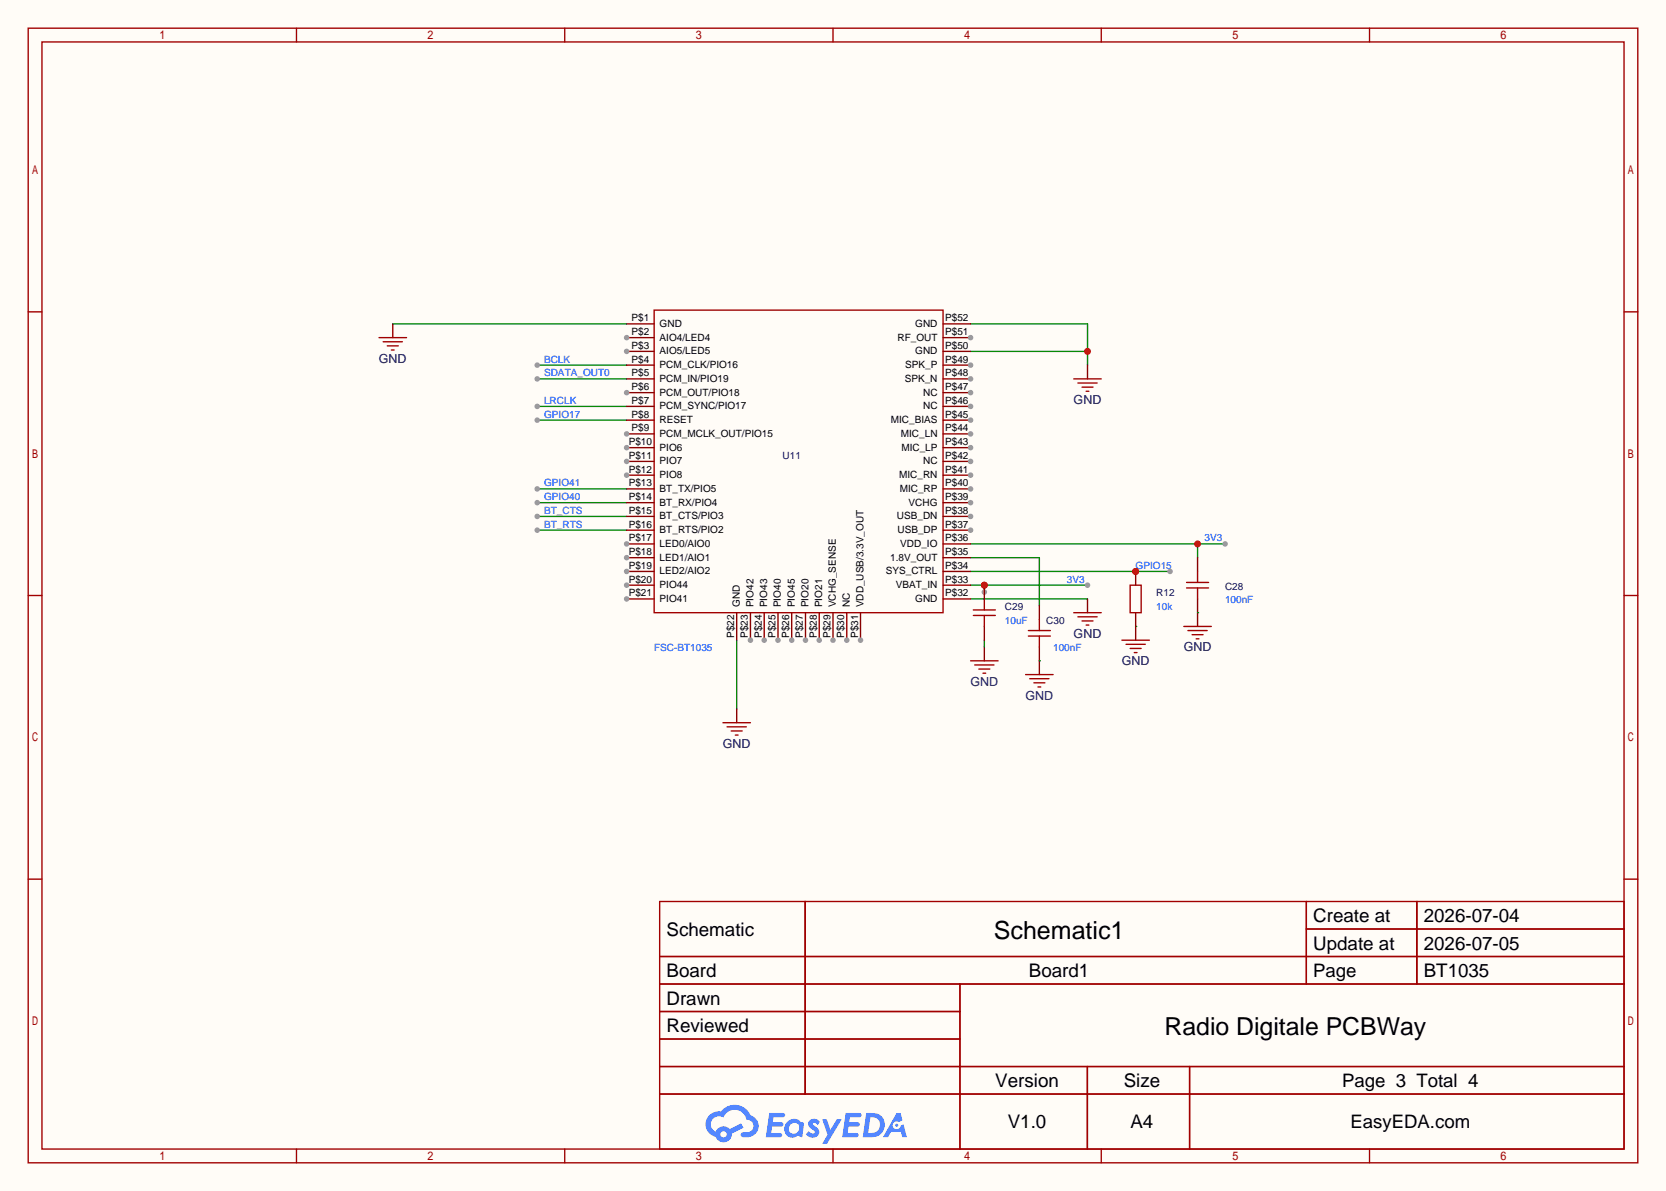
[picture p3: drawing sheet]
<svg xmlns="http://www.w3.org/2000/svg" width="308mm" height="220mm" viewBox="0 0 308 220" stroke-linecap="round" stroke-linejoin="round" font-family="sans-serif">
<path d="M0 0h307.6v220h-307.6z" fill="#fffcf7"/>
<g fill="none" stroke="#a10000" stroke-width=".25">
<path d="M5.2 5.2h297.2v209.6h-297.2zM7.7 7.7h292.1v204.5h-292.1zM54.7 5.2v2.5M104.3 5.2v2.5M153.8 5.2v2.5M203.3 5.2v2.5M252.9 5.2v2.5M5.2 57.6h2.5M299.8 57.6h2.6M5.2 110h2.5M299.8 110h2.6M5.2 162.4h2.5"/>
<path d="M121.8 166.5h178v45.7h-178zM121.8 176.7h178M148.7 166.5v35.6M241.2 166.5v15.2M241.2 171.6h58.6M261.6 166.5v15.2M299.8 162.4h2.6M121.8 181.7h178M121.8 186.8h55.4M121.8 197h178M121.8 191.9h55.4M177.2 181.7v30.5"/>
<path d="M200.8 197v15.2M219.6 197v15.2M54.7 212.2v2.6M104.3 212.2v2.6M121.8 202.1h178M153.8 212.2v2.6M203.3 212.2v2.6M252.9 212.2v2.6"/>
</g>
<g fill="#5487ff">
<path d="M149.5 206.9a1.3 1.3 0 0 1 1.9 .3l-.4 .6a.54 .54 0 0 0-1-.2l.2 .2a1.58 1.58 0 0 1 1 1.5 1.43 1.43 0 0 1-2.4 .2l.5-.6a.64 .64 0 0 0 .5 .5 .64 .64 0 0 0 .6-.3l-.1-.3a1.6 1.6 0 0 1-1.1-1.5z"/>
<path d="M151.8 206.7h.8l.7 2 1.2-2h.9l-2.7 4.5h-.9l1-1.6z"/>
<path d="M142 205.5h1.7a1.31 1.31 0 0 1 1.2 .2 .4 .4 0 0 1-.3 .6h-1.8l-.1 1h1.6a.4 .4 0 0 1 .3 .4 .4 .4 0 0 1-.4 .4h-1.6l-.2 1.2 .8-.1a1.23 1.23 0 0 1 1.2 .2 .39 .39 0 0 1-.4 .6h-2.6z"/>
<path d="M156.1 205.5h1.7a1.32 1.32 0 0 1 1.2 .2 .39 .39 0 0 1-.3 .6h-1.8l-.1 1h1.6a.4 .4 0 0 1 .4 .4 .4 .4 0 0 1-.5 .4h-1.6l-.2 1.1h.8a1.23 1.23 0 0 1 1.2 .2 .39 .39 0 0 1-.4 .6h-2.6z"/>
<path d="M165.5 205.6h.8l.3 1.3-.6 .3a.75 .75 0 0 0-1.1 .3 .75 .75 0 0 0 .5 1.1 .75 .75 0 0 0 .9-.7l.5-.3 .6 2.4h-.8l-.3-.9h-1.8l-.5 .9h-1z"/>
<path d="M159.9 205.6l-.6 4.4h1.4a2.27 2.27 0 0 0 2.7-2.3 2.27 2.27 0 0 0-2.7-2.1zM160.7 206.3a1.5 1.5 0 0 1 1.8 1.6 1.5 1.5 0 0 1-1.9 1.3h-.3z"/>
<path d="M145.4 207.2a1.62 1.62 0 0 0-.4 2.1 1.62 1.62 0 0 0 2 .6l.3-.2 .4 .2 .4 .1 .3-2.4-.1-.3-.5-.1a1.58 1.58 0 0 0-2.4 0zM146 207.7a.99 .99 0 0 1 1.6 .3 .99 .99 0 0 1-.9 1.4 .94 .94 0 0 1-1-.6 .94 .94 0 0 1 .3-1.1z"/>
<path d="M131 206a2.37 2.37 0 0 0 1.1 4 1.54 1.54 0 0 0 1.8 1 1.54 1.54 0 0 0 1.2-1.6l2.2-1.1-.5-.8-2.1 1a1.57 1.57 0 0 0-2.6 .5 1.5 1.5 0 0 1-.7-2.1 1.5 1.5 0 0 1 2.2-.5 2.23 2.23 0 0 1 2.3-1.4 2.23 2.23 0 0 1 2 1.8 1.16 1.16 0 0 1 1.2 1.1 1.16 1.16 0 0 1-1.1 1.2h-.7a.47 .47 0 0 0-.5 .4 .47 .47 0 0 0 .4 .5 2.23 2.23 0 0 0 2.2-.6 2.23 2.23 0 0 0 .5-2.3 2.16 2.16 0 0 0-1.3-1.1 3.2 3.2 0 0 0-5.5-.7l-1.1 .1zM133 209.5a.6 .6 0 0 1 1.2 0 .6 .6 0 0 1-1.2 0z"/>
<circle cx="165.6" cy="207.8" r=".28"/>
</g>
<path d="M99.2 67.4h16.5" fill="none" stroke="#008700" stroke-width=".25"/>
<circle cx="99.2" cy="67.4" r=".51" fill="#999"/>
<path d="M99.2 75.1h16.5" fill="none" stroke="#008700" stroke-width=".25"/>
<circle cx="99.2" cy="75.1" r=".51" fill="#999"/>
<path d="M99.2 70h16.5" fill="none" stroke="#008700" stroke-width=".25"/>
<circle cx="99.2" cy="70" r=".51" fill="#999"/>
<path d="M99.2 90.3h16.5" fill="none" stroke="#008700" stroke-width=".25"/>
<circle cx="99.2" cy="90.3" r=".51" fill="#999"/>
<path d="M99.2 92.8h16.5" fill="none" stroke="#008700" stroke-width=".25"/>
<circle cx="99.2" cy="92.8" r=".51" fill="#999"/>
<path d="M179.2 105.5h36.8" fill="none" stroke="#008700" stroke-width=".25"/>
<circle cx="209.7" cy="105.5" r=".63" fill="#c00"/>
<circle cx="216" cy="105.5" r=".51" fill="#999"/>
<path d="M179.2 108.1h21.6M181.7 108.1v1.2" fill="none" stroke="#008700" stroke-width=".25"/>
<circle cx="181.7" cy="108.1" r=".63" fill="#c00"/>
<g fill="#999">
<circle cx="200.8" cy="108.1" r=".51"/>
<circle cx="181.7" cy="109.3" r=".51"/>
</g>
<path d="M179.2 100.5h47M221.1 100.5v2.5" fill="none" stroke="#008700" stroke-width=".25"/>
<circle cx="221.1" cy="100.5" r=".63" fill="#c00"/>
<circle cx="226.2" cy="100.5" r=".51" fill="#999"/>
<path d="M72.5 59.8h43.2M179.2 59.8h21.6v7.6M179.2 64.9h21.6M136 118.2v12.7M179.2 110.6h21.6" fill="none" stroke="#008700" stroke-width=".25"/>
<circle cx="200.8" cy="64.9" r=".63" fill="#c00"/>
<path d="M72.5 59.8v2.6M200.8 67.4v2.6M200.8 110.6v2.6M209.7 115.7v2.5M221.1 113.2v2.5M136 130.9v2.6" fill="none" stroke="#870000" stroke-width=".25"/>
<g fill="none" stroke="#a10000" stroke-width=".25">
<path d="M70 62.4h5.1M70.7 63.1h3.6M71.5 63.9h2M72.3 64.6h.5M198.2 70h5.1M199 70.7h3.6M199.8 71.5h2M200.5 72.3h.5M198.2 113.2h5.1M199 113.9h3.6M199.8 114.7h2M200.5 115.4h.5"/>
<path d="M207.1 118.2h5.1M207.9 119h3.6M208.7 119.8h2M218.6 115.7h5M219.3 116.5h3.6M220.1 117.2h2M220.9 118h.5M133.5 133.5h5.1M134.2 134.2h3.6M135 135h2M135.8 135.8h.5M209.4 120.5h.5"/>
</g>
<path d="M99.2 95.4h16.5M209.7 115.7h.1" fill="none" stroke="#008700" stroke-width=".25"/>
<circle cx="99.2" cy="95.4" r=".51" fill="#999"/>
<path d="M99.2 97.9h16.5" fill="none" stroke="#008700" stroke-width=".25"/>
<circle cx="99.2" cy="97.9" r=".51" fill="#999"/>
<path d="M99.2 77.6h16.5" fill="none" stroke="#008700" stroke-width=".25"/>
<circle cx="99.2" cy="77.6" r=".51" fill="#999"/>
<path d="M181.7 119.5v2.5M191.9 111.9v2.5M191.9 119.5v5.1M209.7 105.5v2.6M221.1 103v2.5M221.1 110.6v2.6" fill="none" stroke="#870000" stroke-width=".25"/>
<g fill="none" stroke="#a10000" stroke-width=".25">
<path d="M189.9 117.5h4M189.9 116.5h4M191.9 114.4v2.1M191.9 117.5v2M219.1 108.6h4M219.1 107.6h4M221.1 105.5v2.1M221.1 108.6v2M179.2 122h5.1M180 122.8h3.5M180.7 123.6h2.1M181.5 124.3h.5"/>
<path d="M189.4 124.6h5M190.1 125.3h3.6M190.9 126.1h2M191.6 126.9h.6"/>
</g>
<path d="M179.2 103h12.7v8.9M181.7 118.2v1.3" fill="none" stroke="#008700" stroke-width=".25"/>
<circle cx="209.7" cy="105.5" r=".63" fill="#c00"/>
<path d="M115.7 59.8h5.1M115.7 62.4h5.1M209.7 113.2v2.5" fill="none" stroke="#870000" stroke-width=".25"/>
<path d="M120.8 57.3h53.3v55.9h-53.3zM208.7 108.1h2v5.1h-2z" fill="none" stroke="#a10000" stroke-width=".25"/>
<circle cx="115.7" cy="62.4" r=".51" fill="#999"/>
<path d="M115.7 64.9h5.1" fill="none" stroke="#870000" stroke-width=".25"/>
<circle cx="115.7" cy="64.9" r=".51" fill="#999"/>
<path d="M115.7 67.4h5.1M115.7 70h5.1M115.7 72.5h5.1" fill="none" stroke="#870000" stroke-width=".25"/>
<circle cx="115.7" cy="72.5" r=".51" fill="#999"/>
<path d="M115.7 75.1h5.1M115.7 77.6h5.1M115.7 80.1h5.1" fill="none" stroke="#870000" stroke-width=".25"/>
<circle cx="115.7" cy="80.1" r=".51" fill="#999"/>
<path d="M115.7 82.7h5.1" fill="none" stroke="#870000" stroke-width=".25"/>
<circle cx="115.7" cy="82.7" r=".51" fill="#999"/>
<path d="M115.7 85.2h5.1" fill="none" stroke="#870000" stroke-width=".25"/>
<circle cx="115.7" cy="85.2" r=".51" fill="#999"/>
<path d="M115.7 87.8h5.1" fill="none" stroke="#870000" stroke-width=".25"/>
<circle cx="115.7" cy="87.8" r=".51" fill="#999"/>
<path d="M115.7 90.3h5.1M115.7 92.8h5.1M115.7 95.4h5.1M115.7 97.9h5.1M115.7 100.5h5.1" fill="none" stroke="#870000" stroke-width=".25"/>
<circle cx="115.7" cy="100.5" r=".51" fill="#999"/>
<path d="M115.7 103h5.1" fill="none" stroke="#870000" stroke-width=".25"/>
<circle cx="115.7" cy="103" r=".51" fill="#999"/>
<path d="M115.7 105.5h5.1" fill="none" stroke="#870000" stroke-width=".25"/>
<circle cx="115.7" cy="105.5" r=".51" fill="#999"/>
<path d="M115.7 108.1h5.1" fill="none" stroke="#870000" stroke-width=".25"/>
<circle cx="115.7" cy="108.1" r=".51" fill="#999"/>
<path d="M115.7 110.6h5.1" fill="none" stroke="#870000" stroke-width=".25"/>
<circle cx="115.7" cy="110.6" r=".51" fill="#999"/>
<path d="M136 113.2v5M138.6 113.2v5" fill="none" stroke="#870000" stroke-width=".25"/>
<circle cx="138.6" cy="118.2" r=".51" fill="#999"/>
<path d="M141.1 113.2v5" fill="none" stroke="#870000" stroke-width=".25"/>
<circle cx="141.1" cy="118.2" r=".51" fill="#999"/>
<path d="M143.6 113.2v5" fill="none" stroke="#870000" stroke-width=".25"/>
<circle cx="143.6" cy="118.2" r=".51" fill="#999"/>
<path d="M146.2 113.2v5" fill="none" stroke="#870000" stroke-width=".25"/>
<circle cx="146.2" cy="118.2" r=".51" fill="#999"/>
<path d="M148.7 113.2v5" fill="none" stroke="#870000" stroke-width=".25"/>
<circle cx="148.7" cy="118.2" r=".51" fill="#999"/>
<path d="M151.3 113.2v5" fill="none" stroke="#870000" stroke-width=".25"/>
<circle cx="151.3" cy="118.2" r=".51" fill="#999"/>
<path d="M153.8 113.2v5" fill="none" stroke="#870000" stroke-width=".25"/>
<circle cx="153.8" cy="118.2" r=".51" fill="#999"/>
<path d="M156.3 113.2v5" fill="none" stroke="#870000" stroke-width=".25"/>
<circle cx="156.3" cy="118.2" r=".51" fill="#999"/>
<path d="M158.9 113.2v5" fill="none" stroke="#870000" stroke-width=".25"/>
<circle cx="158.9" cy="118.2" r=".51" fill="#999"/>
<path d="M174.1 97.9h5.1M174.1 110.6h5.1M174.1 108.1h5.1M174.1 105.5h5.1M174.1 103h5.1M174.1 100.5h5.1" fill="none" stroke="#870000" stroke-width=".25"/>
<circle cx="179.2" cy="97.9" r=".51" fill="#999"/>
<path d="M174.1 95.4h5.1" fill="none" stroke="#870000" stroke-width=".25"/>
<circle cx="179.2" cy="95.4" r=".51" fill="#999"/>
<path d="M174.1 92.8h5.1" fill="none" stroke="#870000" stroke-width=".25"/>
<circle cx="179.2" cy="92.8" r=".51" fill="#999"/>
<path d="M174.1 90.3h5.1" fill="none" stroke="#870000" stroke-width=".25"/>
<circle cx="179.2" cy="90.3" r=".51" fill="#999"/>
<path d="M174.1 87.8h5.1" fill="none" stroke="#870000" stroke-width=".25"/>
<circle cx="179.2" cy="87.8" r=".51" fill="#999"/>
<path d="M174.1 85.2h5.1" fill="none" stroke="#870000" stroke-width=".25"/>
<circle cx="179.2" cy="85.2" r=".51" fill="#999"/>
<path d="M174.1 82.7h5.1" fill="none" stroke="#870000" stroke-width=".25"/>
<circle cx="179.2" cy="82.7" r=".51" fill="#999"/>
<path d="M174.1 80.1h5.1" fill="none" stroke="#870000" stroke-width=".25"/>
<circle cx="179.2" cy="80.1" r=".51" fill="#999"/>
<path d="M174.1 77.6h5.1" fill="none" stroke="#870000" stroke-width=".25"/>
<circle cx="179.2" cy="77.6" r=".51" fill="#999"/>
<path d="M174.1 75.1h5.1" fill="none" stroke="#870000" stroke-width=".25"/>
<circle cx="179.2" cy="75.1" r=".51" fill="#999"/>
<path d="M174.1 72.5h5.1" fill="none" stroke="#870000" stroke-width=".25"/>
<circle cx="179.2" cy="72.5" r=".51" fill="#999"/>
<path d="M174.1 70h5.1" fill="none" stroke="#870000" stroke-width=".25"/>
<circle cx="179.2" cy="70" r=".51" fill="#999"/>
<path d="M174.1 67.4h5.1" fill="none" stroke="#870000" stroke-width=".25"/>
<circle cx="179.2" cy="67.4" r=".51" fill="#999"/>
<path d="M174.1 64.9h5.1M174.1 62.4h5.1" fill="none" stroke="#870000" stroke-width=".25"/>
<circle cx="179.2" cy="62.4" r=".51" fill="#999"/>
<path d="M174.1 59.8h5.1M181.7 108.1v2.5M181.7 115.7v2.5" fill="none" stroke="#870000" stroke-width=".25"/>
<path d="M179.7 113.7h4.1M179.7 112.6h4.1M181.7 110.6v2" fill="none" stroke="#a10000" stroke-width=".25"/>
<circle cx="181.7" cy="108.1" r=".63" fill="#c00"/>
<path d="M181.7 113.7v2" fill="none" stroke="#a10000" stroke-width=".25"/>
<path d="M221.1 113.2h.1M191.9 122h.1" fill="none" stroke="#008700" stroke-width=".25"/>
<g font-size="4.6">
<text x="183.5" y="173.4">Schematic1</text>
<text x="215" y="191.2">Radio Digitale PCBWay</text>
</g>
<g font-size="3.5">
<text x="123.1" y="172.8">Schematic</text>
<text x="242.5" y="170.3">Create at</text>
<text x="262.9" y="170.3">2026-07-04</text>
<text x="242.5" y="175.4">Update at</text>
<text x="262.9" y="175.4">2026-07-05</text>
<text x="123.1" y="180.5">Board</text>
<text x="123.1" y="185.5">Drawn</text>
<text x="190" y="180.5">Board1</text>
<text x="262.9" y="180.5">BT1035</text>
<text x="123.1" y="190.6">Reviewed</text>
<text x="183.8" y="200.8">Version</text>
<text x="207.5" y="200.8">Size</text>
<text x="186.1" y="208.4">V1.0</text>
<text x="208.7" y="208.4">A4</text>
</g>
<g font-size="3.4">
<text x="242.5" y="180.4">Page</text>
<text x="247.8" y="200.8">Page 3 Total 4</text>
<text x="249.3" y="208.4">EasyEDA.com</text>
</g>
<g font-size="2.3" fill="#000080">
<text x="70" y="67">GND</text>
<text x="198.2" y="74.6">GND</text>
<text x="198.2" y="117.8">GND</text>
<text x="207.1" y="122.9">GND</text>
<text x="218.5" y="120.3">GND</text>
<text x="179.2" y="126.7">GND</text>
<text x="189.3" y="129.2">GND</text>
<text x="133.5" y="138.1">GND</text>
</g>
<g font-size="1.8">
<text x="116.6" y="59.4">P$1</text>
<text x="174.5" y="59.4">P$52</text>
<text x="116.6" y="61.9">P$2</text>
<text x="116.6" y="64.4">P$3</text>
<text x="121.8" y="60.4">GND</text>
<text x="121.8" y="62.9">AIO4/LED4</text>
<text x="121.8" y="65.5">AIO5/LED5</text>
<text x="165.7" y="62.9">RF_OUT</text>
<text x="169" y="65.5">GND</text>
<text x="169" y="60.4">GND</text>
<text x="174.5" y="64.4">P$50</text>
<text x="174.5" y="61.9">P$51</text>
<text x="116.6" y="67">P$4</text>
<text x="116.6" y="69.5">P$5</text>
<text x="121.8" y="68">PCM_CLK/PIO16</text>
<text x="121.8" y="70.5">PCM_IN/PIO19</text>
<text x="167" y="70.5">SPK_N</text>
<text x="167.1" y="68">SPK_P</text>
<text x="174.5" y="69.5">P$48</text>
<text x="174.5" y="67">P$49</text>
<text x="116.6" y="72.1">P$6</text>
<text x="116.6" y="74.6">P$7</text>
<text x="116.6" y="77.1">P$8</text>
<text x="121.8" y="73.1">PCM_OUT/PIO18</text>
<text x="121.8" y="75.6">PCM_SYNC/PIO17</text>
<text x="170.4" y="75.6">NC</text>
<text x="170.4" y="73.1">NC</text>
<text x="174.5" y="77.1">P$45</text>
<text x="174.5" y="74.6">P$46</text>
<text x="174.5" y="72.1">P$47</text>
<text x="116.1" y="82.2">P$10</text>
<text x="116.6" y="79.7">P$9</text>
<text x="121.8" y="78.2">RESET</text>
<text x="121.8" y="80.7">PCM_MCLK_OUT/PIO15</text>
<text x="121.8" y="83.2">PIO6</text>
<text x="164.5" y="78.2">MIC_BIAS</text>
<text x="166.3" y="80.7">MIC_LN</text>
<text x="166.4" y="83.2">MIC_LP</text>
<text x="174.5" y="82.2">P$43</text>
<text x="174.5" y="79.7">P$44</text>
<text x="116.1" y="84.8">P$11</text>
<text x="116.1" y="87.3">P$12</text>
<text x="116.1" y="89.8">P$13</text>
<text x="121.8" y="85.8">PIO7</text>
<text x="121.8" y="88.3">PIO8</text>
<text x="166" y="88.3">MIC_RN</text>
<text x="170.4" y="85.8">NC</text>
<text x="174.5" y="89.8">P$40</text>
<text x="174.5" y="87.3">P$41</text>
<text x="174.5" y="84.8">P$42</text>
<text x="116.1" y="92.4">P$14</text>
<text x="116.1" y="94.9">P$15</text>
<text x="121.8" y="90.9">BT_TX/PIO5</text>
<text x="121.8" y="93.4">BT_RX/PIO4</text>
<text x="121.8" y="95.9">BT_CTS/PIO3</text>
<text x="165.6" y="95.9">USB_DN</text>
<text x="166.1" y="90.9">MIC_RP</text>
<text x="167.8" y="93.4">VCHG</text>
<text x="174.5" y="94.9">P$38</text>
<text x="174.5" y="92.4">P$39</text>
<text x="116.1" y="97.5">P$16</text>
<text x="116.1" y="100">P$17</text>
<text x="121.8" y="98.5">BT_RTS/PIO2</text>
<text x="121.8" y="101">LED0/AIO0</text>
<text x="165.7" y="98.5">USB_DP</text>
<text x="166.2" y="101">VDD_IO</text>
<text x="174.5" y="100">P$36</text>
<text x="174.5" y="97.5">P$37</text>
<text x="116.1" y="102.5">P$18</text>
<text x="116.1" y="105.1">P$19</text>
<text x="116.1" y="107.6">P$20</text>
<text x="121.8" y="103.6">LED1/AIO1</text>
<text x="121.8" y="106.1">LED2/AIO2</text>
<text x="163.6" y="106.1">SYS_CTRL</text>
<text x="164.4" y="103.6">1.8V_OUT</text>
<text x="174.5" y="107.6">P$33</text>
<text x="174.5" y="105.1">P$34</text>
<text x="174.5" y="102.5">P$35</text>
<text x="116.1" y="110.2">P$21</text>
<text x="121.8" y="108.6">PIO44</text>
<text x="121.8" y="111.2">PIO41</text>
<text x="136.6" y="112.1" transform="rotate(-90 136.6 112.1)">GND</text>
<text x="139.1" y="112.1" transform="rotate(-90 139.1 112.1)">PIO42</text>
<text x="141.7" y="112.1" transform="rotate(-90 141.7 112.1)">PIO43</text>
<text x="144.2" y="112.1" transform="rotate(-90 144.2 112.1)">PIO40</text>
<text x="146.7" y="112.1" transform="rotate(-90 146.7 112.1)">PIO45</text>
<text x="149.3" y="112.1" transform="rotate(-90 149.3 112.1)">PIO20</text>
<text x="151.8" y="112.1" transform="rotate(-90 151.8 112.1)">PIO21</text>
<text x="154.4" y="112.1" transform="rotate(-90 154.4 112.1)">VCHG_SENSE</text>
<text x="156.9" y="112.1" transform="rotate(-90 156.9 112.1)">NC</text>
<text x="159.4" y="112.1" transform="rotate(-90 159.4 112.1)">VDD_USB/3.3V_OUT</text>
<text x="165.4" y="108.6">VBAT_IN</text>
<text x="169" y="111.2">GND</text>
<text x="174.5" y="110.2">P$32</text>
<text x="135.6" y="117.9" transform="rotate(-90 135.6 117.9)">P$22</text>
<text x="138.1" y="117.9" transform="rotate(-90 138.1 117.9)">P$23</text>
<text x="140.6" y="117.9" transform="rotate(-90 140.6 117.9)">P$24</text>
<text x="143.2" y="117.9" transform="rotate(-90 143.2 117.9)">P$25</text>
<text x="145.7" y="117.9" transform="rotate(-90 145.7 117.9)">P$26</text>
<text x="148.3" y="117.9" transform="rotate(-90 148.3 117.9)">P$27</text>
<text x="150.8" y="117.9" transform="rotate(-90 150.8 117.9)">P$28</text>
<text x="153.3" y="117.9" transform="rotate(-90 153.3 117.9)">P$29</text>
<text x="155.9" y="117.9" transform="rotate(-90 155.9 117.9)">P$30</text>
<text x="158.4" y="117.9" transform="rotate(-90 158.4 117.9)">P$31</text>
</g>
<g font-size="1.8" fill="#00f">
<text x="100.5" y="67">BCLK</text>
<text x="100.5" y="69.5">SDATA_OUT0</text>
<text x="100.5" y="74.6">LRCLK</text>
<text x="100.5" y="77.1">GPIO17</text>
<text x="100.5" y="89.8">GPIO41</text>
<text x="100.5" y="92.4">GPIO40</text>
<text x="100.5" y="94.9">BT_CTS</text>
<text x="100.5" y="97.5">BT_RTS</text>
<text x="222.4" y="100">3V3</text>
<text x="197" y="107.6">3V3</text>
<text x="209.7" y="105.1">GPIO15</text>
<text x="213.5" y="112.7">10k</text>
<text x="226.2" y="111.4">100nF</text>
<text x="185.5" y="115.2">10uF</text>
<text x="120.8" y="120.3">FSC-BT1035</text>
<text x="194.4" y="120.3">100nF</text>
</g>
<g font-size="1.8" fill="#000080">
<text x="144.5" y="84.8">U11</text>
<text x="185.5" y="112.7">C29</text>
<text x="213.5" y="110.2">R12</text>
<text x="226.2" y="108.9">C28</text>
<text x="193.2" y="115.2">C30</text>
</g>
</svg>
